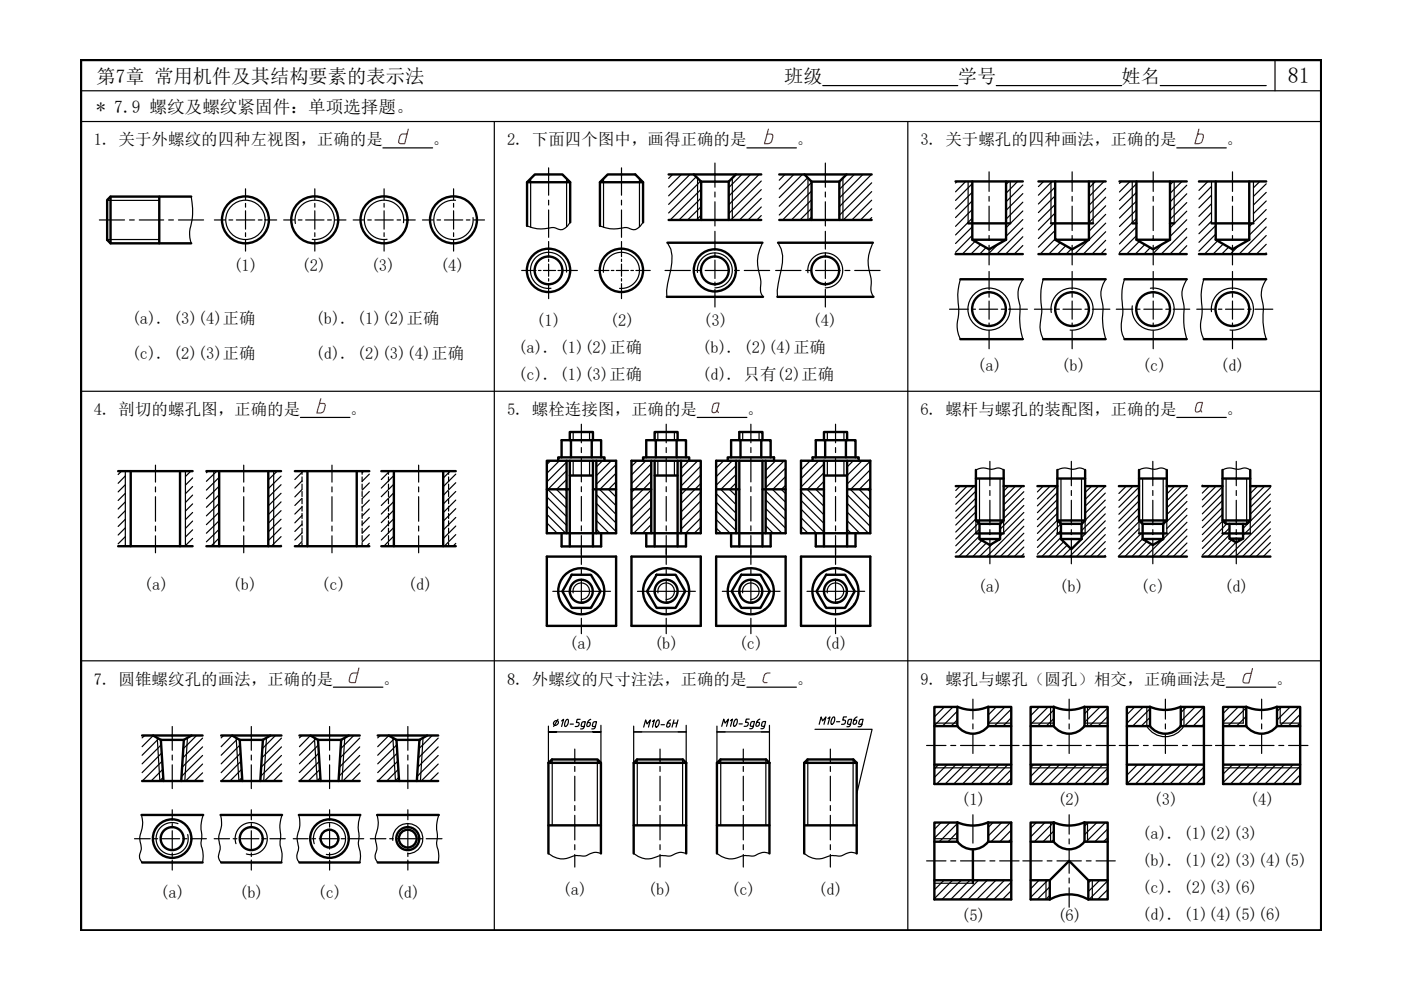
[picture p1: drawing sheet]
<svg xmlns="http://www.w3.org/2000/svg" width="297mm" height="210mm" viewBox="0 0 297 210" stroke-linecap="round" stroke-linejoin="round" font-family="sans-serif">
<!-- layer: 0 -->
<path d="M17.2 12.7h262.9v184.6h-262.9z" fill="none" stroke="#000" stroke-width=".51"/>
<g fill="none" stroke="#000" stroke-width=".25">
<path d="M17.2 19.2h262.9M174.4 18.1h28.7M211.2 18.1h26.6M246 18.1h22.5M270.3 12.7v6.5M17.2 25.8h262.9M81.2 31.4h10.5M104.8 25.8v171.5M158.4 31.4h10.5M192.5 25.8v171.5M249.5 31.4h10.5M63.7 88.5h10.5"/>
<path d="M147.8 88.5h10.6M249.5 88.5h10.5M70.7 145.7h10.5M158.4 145.7h10.5M260 145.7h10.5"/>
</g>
<g fill="none" stroke="#000" stroke-width=".25">
<path d="M112.5 37.9v10.3M120.1 37.9v10.2M128 37.9v10.3M135.6 37.9v10.2M142.6 37l-.8 .8M144.5 37l-2.7 2.7M146.3 37l-4.5 4.5M147.6 37.5l-5.8 5.8M147.9 37.7v8.9M148.5 38.4l-6.7 6.8M155.3 37.7v8.9M157.3 37l-2.8 2.8"/>
<path d="M159.1 37l-4.6 4.6M160.9 37l-6.4 6.4M161.4 38.4l-6.9 6.9M166.4 37l-1.2 1.2M168.3 37l-3.1 3.1M170.1 37l-4.9 4.9M171.3 37.7l-6.1 6M171.3 37.7v8.9M172.1 38.7l-6.9 6.9M178.7 37.7v8.9M181.1 37l-3.1 3.2M183 37l-5 5"/>
<path d="M184.8 37l-6.8 6.8M184.8 38.8l-6.8 6.9M202.9 38.5l-.3 .3M204.8 38.5l-2.2 2.2M205.3 38.5v8.9M206.1 38.9l-3.5 3.6M213.9 38.5l-.6 .6M214.2 38.5v8.9M215.8 38.5l-2.5 2.5M216.9 39.2l-3.6 3.6M221.3 38.5l-1.1 1.1M222.8 38.5v8.9"/>
<path d="M223.1 38.5l-2.9 2.9M223.7 39.7l-3.5 3.6M231.8 38.5v8.9M232.3 38.5l-1.4 1.4M234.1 38.5l-3.2 3.2M234.4 39.9l-3.5 3.6M237.8 38.5l-.5 .4M239.6 38.5l-2.3 2.2M240.1 38.5v8.9M240.9 39l-3.6 3.5M248.8 38.5l-.7 .7M248.9 38.5v8.9"/>
<path d="M250.6 38.5l-2.5 2.5M251.6 39.3l-3.5 3.5M254.3 38.5l-.1 .1M256.1 38.5l-1.9 1.9M256.9 38.5v8.9M256.9 39.5l-2.7 2.7M265.8 38.5v8.9M267.1 38.5l-1.3 1.3M268.5 39l-2.7 2.6M22.7 42.5h11.1M22.7 50.8h11.1M40.5 41.7a15.2 15.2 0 0 1-.3 7.4v1.3l.3 1.2"/>
<path d="M62.6 47.4a4.2 4.2 0 0 1 3.8-4.9 4.2 4.2 0 0 1 4.5 4.2 4.2 4.2 0 0 1-4.7 4.1M85.5 47.2a4.2 4.2 0 0 0-3.9-4.7 4.2 4.2 0 0 0-4.3 4.4 4.2 4.2 0 0 0 4.8 3.8M96.6 42.5a4.2 4.2 0 0 0-4.6 4 4.2 4.2 0 0 0 4.3 4.3 4.2 4.2 0 0 0 4-4.7M120.1 57.7a3.8 3.8 0 0 0-3.7-4.2 3.8 3.8 0 0 0-3.9 4.1 3.8 3.8 0 0 0 4.3 3.5M120.9 47.1a2.27 2.27 0 0 1-2.4 1.5l-.4-.1a3.7 3.7 0 0 0-2.7 0 6.9 6.9 0 0 1-3.7-.6M127.9 57.7a3.8 3.8 0 0 1 3.7-4.2 3.8 3.8 0 0 1 4 3.9 3.8 3.8 0 0 1-4.2 3.7M136.3 47.1a2.27 2.27 0 0 1-2.4 1.5l-.3-.1a3.7 3.7 0 0 0-2.7 0 6.9 6.9 0 0 1-3.7-.6M141.5 51.5a7 7 0 0 1 .7 5.7 17.8 17.8 0 0 0-.8 5.7M147.9 57.8a3.7 3.7 0 0 1 3.4-4.2 3.7 3.7 0 0 1 4 3.6 3.7 3.7 0 0 1-3.7 3.8M148.7 40.1l-6.6 6.5M148.7 41.9l-4.7 4.7M148.7 43.8l-2.9 2.8"/>
<path d="M148.7 45.6l-1.1 1M161.4 40.2l-6.4 6.4M161.4 42.1l-4.6 4.5M161.4 43.9l-2.8 2.7M161.4 45.7l-.9 .9M161.7 51.5a9.5 9.5 0 0 0-.5 7.6v1.9a2.49 2.49 0 0 0 .6 1.9M165 51.5a6.8 6.8 0 0 1 .6 5.7 19.4 19.4 0 0 0-.8 5.7M171.3 57.8a3.7 3.7 0 0 1 3.3-4.2 3.7 3.7 0 0 1 4.1 3.6 3.7 3.7 0 0 1-3.7 3.8M172.1 40.5l-6.2 6.1M172.1 42.4l-4.3 4.2M172.1 44.2l-2.5 2.4M172.1 46l-.7 .6"/>
<path d="M184.8 40.6l-6 6M184.8 42.4l-4.2 4.2M184.8 44.3l-2.4 2.3M184.8 46.1l-.5 .5M185.1 51.5a9.7 9.7 0 0 0-.4 7.6l-.1 1.9a3 3 0 0 0 .6 1.9M203.6 59.2a19.4 19.4 0 0 0-.3 7l-.3 1.8a6.2 6.2 0 0 0 .6 3.9M206.1 40.8l-3.5 3.5M206.1 42.6l-3.5 3.5M206.1 44.4l-3.5 3.6M206.1 46.3l-3.5 3.5M206.1 48.1l-3.5 3.5M206.1 49.9l-3.5 3.6"/>
<path d="M206.7 51.2l-2.7 2.7M207.9 51.8l-2 2.1M209.1 52.5l-1.4 1.4M211.7 51.8l-2.2 2.1M216.9 59.2a6.2 6.2 0 0 0-.6 5.6 19.4 19.4 0 0 0 .6 7.1M216.9 41l-3.6 3.6M216.9 42.9l-3.6 3.6M216.9 44.7l-3.6 3.6M216.9 46.6l-3.6 3.5M216.9 48.4l-5.5 5.5M216.9 50.2l-3.7 3.7M216.9 52.1l-1.9 1.8"/>
<path d="M221.2 59.2a17.9 17.9 0 0 0-.3 7 8.8 8.8 0 0 0 .3 5.7M223.7 41.5l-3.5 3.6M223.7 43.3l-3.5 3.6M223.7 45.2l-3.5 3.6M223.7 47l-3.5 3.6M223.7 48.8l-3.5 3.6M223.7 50.7l-3.2 3.2M224.8 51.4l-2.4 2.5M226 52.1l-1.8 1.8M227.1 52.8l-1.1 1.1M234.4 59.2a6.2 6.2 0 0 0-.6 5.6 19.4 19.4 0 0 0 .6 7.1M234.4 41.8l-3.5 3.6"/>
<path d="M234.4 43.6l-3.5 3.6M234.4 45.5l-3.5 3.6M234.4 47.3l-6.5 6.6M234.4 49.1l-4.7 4.8M234.4 51l-2.9 2.9M234.4 52.8l-1 1.1M238.4 59.2a17.1 17.1 0 0 0-.3 7 8.5 8.5 0 0 0 .3 5.7M240.9 40.8l-3.6 3.6M240.9 42.7l-3.6 3.5M240.9 44.5l-3.6 3.5M240.9 46.3l-3.6 3.6M240.9 48.1l-3.6 3.6"/>
<path d="M240.9 50l-3.6 3.5M241.6 51.2l-2.7 2.7M242.7 51.8l-2 2.1M243.9 52.5l-1.3 1.4M246.5 51.7l-2.1 2.2M251.6 59.2a6.2 6.2 0 0 0-.6 5.6 22.5 22.5 0 0 0 .6 7.1M251.6 41.1l-3.5 3.6M251.6 43l-3.5 3.5M251.6 44.8l-3.5 3.5M251.6 46.6l-3.5 3.6M251.6 48.5l-5.4 5.4M251.6 50.3l-3.5 3.6"/>
<path d="M251.6 52.1l-1.7 1.8M255.2 59.2a19.4 19.4 0 0 0-.3 7l-.3 1.8a6.2 6.2 0 0 0 .6 3.9M256.9 41.4l-2.7 2.7M256.9 43.2l-2.7 2.7M256.9 45l-2.7 2.7M256.9 46.9l-2.7 2.7M257.8 47.8l-3.6 3.6M257.8 49.6l-3.6 3.6M258.2 51l-2.8 2.9M259.4 51.7l-2.2 2.2M260.5 52.4l-1.5 1.5M262.6 52.1l-1.7 1.8"/>
<path d="M265.5 47.4l-.6 .6M268.5 59.2a6 6 0 0 0-.7 5.6 21.3 21.3 0 0 0 .7 7.1M268.5 40.8l-2.7 2.7M268.5 42.6l-2.7 2.7M268.5 44.4l-2.7 2.7M268.5 46.3l-3.6 3.6M268.5 48.1l-5.8 5.8M268.5 49.9l-4 4M268.5 51.8l-2.1 2.1M268.5 53.6l-.3 .3M222.9 66.3a4.5 4.5 0 0 1 4.1-5.2 4.5 4.5 0 0 1 4.8 4.5 4.5 4.5 0 0 1-4.9 4.4M243.9 61.1a4.5 4.5 0 0 1 5 4.3 4.5 4.5 0 0 1-4.7 4.6 4.5 4.5 0 0 1-4.1-5.2"/>
<path d="M256.9 66.1a4.5 4.5 0 0 1 4.2-5 4.5 4.5 0 0 1 4.7 4.6 4.5 4.5 0 0 1-5 4.3M17.2 83h262.9M25.8 99.9l-.8 .7M26.6 99.9v15.9M39.3 99.9v15.9M40.5 99.9l-1.2 1.1M44.1 99.9l-.3 .3M45.3 99.9v15.9M46 99.9l-2.2 2.2M57 99.9h-.1M58 99.9v15.9M58.8 99.9l-1.9 1.9"/>
<path d="M77.1 99.9l-.3 .3M82.6 99.9l-1.8 1.8M95.4 99.9l-1.4 1.5M116.7 97.7l-.8 .8M118.6 97.7l-2.7 2.7M120.1 98l-4.2 4.2M120.1 99.8l-3.9 3.9M121.5 91.6v1.7M121.5 97.7v3.1M125 91.6v1.7M125 97.7v3.1M127.7 97.7l-1.3 1.3"/>
<path d="M129.6 97.7l-3.2 3.2M130.6 98.5l-4.2 4.2M135.1 97.7l-1.2 1.2M136.9 97.7l-3 3M138.1 98.4l-4.2 4.2M139.5 91.6v1.7M139.5 97.7v3.1M143 91.6v1.7M143 97.7v3.1M146.1 97.7l-1.7 1.7M147.9 97.7l-3.5 3.5M148.6 98.8l-4.2 4.3"/>
<path d="M153.4 97.7l-1.6 1.6M155.3 97.7l-3.5 3.4M156.1 98.7l-4.3 4.2M157.5 91.6v1.7M160.9 91.6v1.7M162.6 97.7l-.3 .2M164.5 97.7l-2.2 2.1M166.3 97.7l-4 3.9M166.6 99.2l-4.3 4.2M169.9 97.7l-.1 .1M171.8 97.7l-2 1.9M173.6 97.7l-3.8 3.8"/>
<path d="M174.7 98.4l-4.9 4.9M175.4 91.6v1.7M175.4 97.7v3.1M178.9 91.6v1.7M178.9 97.7v3.1M180.9 97.7l-1.3 1.3M182.8 97.7l-3.2 3.1M184.5 97.8l-4.9 4.8M184.5 99.6l-4.1 4.1M206.9 99.6a4.5 4.5 0 0 1 3.3-.1 2.8 2.8 0 0 1 2.6 .1M224.2 99.6a4.5 4.5 0 0 1 3.3-.1 2.81 2.81 0 0 1 2.6 .1M241.5 99.6a4.5 4.5 0 0 1 3.3-.1 2.8 2.8 0 0 1 2.6 .1"/>
<path d="M259.2 99.6a4.5 4.5 0 0 1 3.3-.1 2.8 2.8 0 0 1 2.6 .1M26.6 100.9l-1.6 1.6M26.6 102.8l-1.6 1.5M26.6 104.6l-1.6 1.5M26.6 106.4l-1.6 1.5M26.6 108.3l-1.6 1.5M26.6 110.1l-1.6 1.5M26.6 111.9l-1.6 1.5M26.6 113.8l-1.6 1.5M26.6 115.6l-.2 .2M40.8 101.3l-1.5 1.6M40.8 103.2l-1.5 1.5"/>
<path d="M40.8 105l-1.5 1.5M40.8 106.8l-1.5 1.6M40.8 108.7l-1.5 1.5M40.8 110.5l-1.5 1.5M40.8 112.3l-1.5 1.6M40.8 114.2l-1.5 1.5M46.5 101.2l-2.7 2.7M46.5 103.1l-2.7 2.6M46.5 104.9l-2.7 2.7M46.5 106.7l-2.7 2.7M46.5 108.6l-2.7 2.6M46.5 110.4l-2.7 2.7"/>
<path d="M46.5 112.2l-2.7 2.7M46.5 114.1l-1.8 1.7M59.6 102.8l-2.7 2.6M59.6 104.6l-2.7 2.7M59.6 106.4l-2.7 2.7M59.6 108.3l-2.7 2.6M59.6 110.1l-2.7 2.7M59.6 111.9l-2.7 2.7M59.6 113.8l-2 2M59.6 101l-2.7 2.6M59.6 115.6l-.2 .2M64 111.2l-1.5 1.5"/>
<path d="M64 100.1l-1.5 1.6M64 102l-1.5 1.5M64 103.8l-1.5 1.6M64 105.6l-1.5 1.6M64 107.5l-1.5 1.5M64 109.3l-1.5 1.6M64 113l-1.5 1.5M64 114.8l-.9 1M78.3 100.5l-1.5 1.6M78.3 102.4l-1.5 1.5M78.3 104.2l-1.5 1.5M78.3 106l-1.5 1.6"/>
<path d="M78.3 107.9l-1.5 1.5M78.3 109.7l-1.5 1.5M78.3 111.5l-1.5 1.6M78.3 113.4l-1.5 1.5M78.3 115.2l-.6 .6M83.5 100.8l-2.7 2.7M83.5 102.6l-2.7 2.7M83.5 104.5l-2.7 2.7M83.5 106.3l-2.7 2.7M83.5 108.1l-2.7 2.7M83.5 110l-2.7 2.7M83.5 111.8l-2.7 2.7"/>
<path d="M83.5 113.7l-2.1 2.1M83.5 115.5l-.3 .3M96.6 102.3l-2.6 2.8M96.6 104.2l-2.6 2.7M96.6 106l-2.6 2.7M96.6 107.9l-2.6 2.6M96.6 109.7l-2.6 2.7M96.6 111.5l-2.6 2.7M96.6 113.4l-2.4 2.4M96.6 100.5l-2.6 2.7M96.6 115.2l-.6 .6M115.9 112.7l.4 .4"/>
<path d="M115.9 110.9l2.2 2.2M115.9 109l4.1 4.1M115.9 107.2l4.2 4.2M115.9 105.4l4.2 4.1M116.1 103.7l4 4M119.8 103.7l.3 .4M120.1 101.7l-2.1 2 2.1 2.2M120.1 103.5l-.2 .2M126.4 112.2l.9 .9M126.4 110.3l2.7 2.8M126.4 108.5l4.2 4.2M126.4 106.7l4.2 4.2"/>
<path d="M126.4 104.8l4.2 4.3M127.1 103.7l3.5 3.5M129 103.7l1.6 1.7M130.6 100.3l-3.4 3.4M130.6 102.1l-1.6 1.6M138.1 100.2l-4.2 4.2M138.1 102l-4.2 4.2M138.1 103.9l-4.2 4.2M138.1 105.7l-4.2 4.2M138.1 107.5l-4.2 4.2M138.1 109.3l-3.7 3.8M138.1 111.2l-1.9 1.9"/>
<path d="M138.1 113l-.1 .1M148.6 100.7l-4.2 4.2M148.6 102.5l-4.2 4.2M148.6 104.3l-4.2 4.3M148.6 106.2l-4.2 4.2M148.6 108l-4.2 4.2M148.6 109.8l-3.2 3.3M148.6 111.7l-1.4 1.4M151.8 112l1.2 1.1M151.8 110.1l3 3M151.8 108.3l4.3 4.2M151.8 106.5l4.3 4.1"/>
<path d="M151.8 104.6l4.3 4.2M152.8 103.7l3.3 3.3M154.6 103.7l1.5 1.4M156.1 100.6l-3.2 3.1M156.1 102.4l-1.4 1.3M162.3 111.4l1.6 1.7M162.3 109.6l3.5 3.5M162.3 107.8l4.3 4.2M162.3 105.9l4.3 4.3M162.3 104.1l4.3 4.2M163.8 103.7l2.8 2.8M165.6 103.7l1 1"/>
<path d="M166.6 101l-2.7 2.7M166.6 102.9l-.9 .8M169.8 111.6l1.5 1.5M169.8 109.8l3.3 3.3M169.8 107.9l4.9 4.9M169.8 106.1l4.9 4.9M169.8 104.3l4.9 4.9M171.1 103.7l3.6 3.6M173 103.7l1.7 1.8M174.7 100.2l-3.5 3.5M174.7 102.1l-1.7 1.6M179.6 112.2l.9 .9"/>
<path d="M179.6 110.4l2.7 2.7M179.6 108.6l4.5 4.5M179.6 106.7l4.9 4.9M179.6 104.9l4.9 4.9M180.3 103.7l4.2 4.3M182.1 103.7l2.4 2.4M184 103.7l.5 .6M184.5 101.4l-2.3 2.3M184.5 103.2l-.4 .5M203.6 103.1l-1 .9M205 103.1l-2.4 2.4M206.5 103.1l-3.9 3.8"/>
<path d="M206.9 104.1l-4.3 4.3M206.9 105.6l-4.3 4.3M206.9 107l-4.3 4.3M206.9 108.5l-4.3 4.3M206.9 110l-4.3 4.3M206.9 110.3v2.8M207.5 110.9l-4.9 4.8M207.7 112.2l-5.1 5M207.7 113.7l-4.4 4.3M207.7 101.5v9.6M208.2 114.6l-3.4 3.4M209.1 115.1l-2.9 2.9"/>
<path d="M210.6 115.1l-2.9 2.9M212 101.5v9.6M212.8 110.3v2.8M213.9 103.1l-1.1 1M215.3 103.1l-2.5 2.5M216.8 103.1l-4 3.9M217.1 107.2l-5.1 5M217.1 108.7l-5.1 5M217.1 110.1l-7.9 7.9M217.1 104.3l-4.3 4.2M217.1 105.7l-4.3 4.3M217.1 111.6l-6.5 6.4"/>
<path d="M217.1 113.1l-5 4.9M217.1 114.5l-3.5 3.5M217.1 116l-2.1 2M217.1 117.4l-.6 .6M221.2 103.1l-1.3 1.2M222.7 103.1l-2.8 2.7M224.1 103.1l-4.2 4.2M224.2 104.4l-4.3 4.3M224.2 105.9l-4.3 4.3M224.2 107.4l-4.3 4.3M224.2 108.8l-4.3 4.3M224.2 110.3l-4.3 4.3"/>
<path d="M224.2 110.3v2.8M224.9 111.1l-5 5M224.9 112.5l-5 5M224.9 113.9l-4 4.1M224.9 101.5v9.6M225.5 114.8l-3.1 3.2M226.3 115.6l-2.5 2.4M227 116.3l-1.7 1.7M229.3 101.5v9.6M230.1 110.3v2.8M231.5 103.1l-1.4 1.3M232.9 103.1l-2.8 2.8"/>
<path d="M234.3 107.5l-5 5M234.3 110.4l-7.5 7.6M234.3 103.1l-4.2 4.2M234.3 104.5l-4.2 4.3M234.3 106l-4.2 4.3M234.3 109l-5 5M234.3 111.9l-6.1 6.1M234.3 113.4l-4.6 4.6M234.3 114.8l-3.1 3.2M234.3 116.3l-1.7 1.7M234.3 117.8l-.2 .2M237.3 103.1l-.1 .1"/>
<path d="M238.8 103.1l-1.6 1.5M240.2 103.1l-3 3M241.5 106.2l-4.3 4.3M241.5 107.7l-4.3 4.3M241.5 109.2l-4.3 4.2M241.5 110.6l-4.3 4.3M241.5 103.3l-4.3 4.3M241.5 104.8l-4.3 4.2M241.5 112.1l-4.3 4.3M241.5 110.3v2.8M242 113.1l-4.8 4.7M242.3 114.2l-3.8 3.8"/>
<path d="M242.3 101.5v9.6M243.1 114.8l-3.1 3.2M244.1 115.3l-2.7 2.7M246.6 101.5v9.6M247.4 110.3v2.8M247.6 103.1l-.2 .2M249 103.1l-1.6 1.7M250.5 103.1l-3.1 3.1M251.7 109.2l-8.8 8.8M251.7 110.7l-7.3 7.3M251.7 103.4l-4.3 4.3M251.7 104.9l-4.3 4.2"/>
<path d="M251.7 106.3l-4.3 4.3M251.7 107.8l-4.3 4.3M251.7 112.2l-5.9 5.8M251.7 113.7l-4.4 4.3M251.7 115.1l-3 2.9M251.7 116.6l-1.5 1.4M254.9 103.1h.1M256.4 103.1l-1.5 1.4M257.8 103.1l-2.9 2.9M259.2 106.1l-4.3 4.3M259.2 103.2l-4.3 4.3M259.2 104.7l-4.3 4.3"/>
<path d="M259.2 107.6l-4.3 4.3M259.2 109.1l-4.3 4.3M259.2 110.3v2.8M259.3 110.4l-4.4 4.4M260 101.5v9.6M260.1 111.1l-5.2 5.2M260.7 112l-5.8 5.7M260.7 113.4l-4.6 4.6M261.1 114.5l-3.6 3.5M262.1 115l-3.1 3M264.3 101.5v9.6M265.1 110.3v2.8"/>
<path d="M265.2 103.1l-.1 .1M266.6 103.1l-1.5 1.5M268.1 103.1l-3 3M269.4 106.2l-5.8 5.8M269.4 107.7l-5.8 5.8M269.4 109.2l-8.9 8.8M269.4 110.6l-7.5 7.4M269.4 103.3l-4.3 4.3M269.4 104.8l-4.3 4.2M269.4 112.1l-6 5.9M269.4 113.6l-4.5 4.4M269.4 115l-3.1 3"/>
<path d="M269.4 116.5l-1.6 1.5M269.4 118h-.1M117.2 125.4h12.2M121.5 125.7a1.76 1.76 0 0 1 1.5-2.1 1.76 1.76 0 0 1 2 1.6 1.76 1.76 0 0 1-1.8 1.9M135.2 125.4h12.2M139.5 125.7a1.76 1.76 0 0 1 1.5-2.1 1.76 1.76 0 0 1 2 1.6 1.76 1.76 0 0 1-1.8 1.9M153.1 125.4h12.3M157.5 125.7a1.76 1.76 0 0 1 1.4-2.1 1.76 1.76 0 0 1 2 1.6 1.76 1.76 0 0 1-1.7 1.9M171.1 125.4h12.2M175.4 125.7a1.76 1.76 0 0 1 1.5-2.1 1.76 1.76 0 0 1 2 1.6 1.76 1.76 0 0 1-1.8 1.9M17.2 140.1h262.9M30.7 155.9l-.6 .5"/>
<path d="M32.5 155.9l-2.4 2.4M33.3 156.4l.6 9.2 .7-.8M33.6 156.6l-3.5 3.5M34.1 157.9l-4 4.1M34.3 159.7l-4.2 4.1M39.7 156.4l-.5 9.2M41.7 155.9l-2.9 2.8M43 158.4l-4.4 4.3M43 156.5l-4.2 4.2M47.4 155.9l-.5 .5M49.2 155.9l-2.3 2.4M50.1 156.4l.6 9.2"/>
<path d="M50.4 156.6l-3.5 3.5M50.9 157.9l-4 4.1M51 159.7l-4.1 4.1M56.5 156.4l-.6 9.2M58.4 155.9l-2.8 2.8M59.7 158.4l-4.3 4.3M59.7 156.5l-4.2 4.2M64 155.9l-.5 .5M65.8 155.9l-2.3 2.4M66.7 156.4l.6 9.2M67 156.6l-3.5 3.5M67.5 157.9l-4 4.1"/>
<path d="M67.6 159.7l-4.1 4.1M73.1 156.4l-.6 9.2M75 155.9l-2.8 2.8M76.3 158.4l-4.3 4.3M76.3 156.5l-4.2 4.2M80.6 155.9l-.5 .5M82.5 155.9l-2.4 2.4M83.3 156.4l.5 9.2M83.6 156.6l-3.5 3.5M84.1 157.9l-4 4.1M84.2 159.7l-4.1 4.1M89.7 156.4l-.6 9.2"/>
<path d="M91.6 155.9l-2.8 2.8M92.9 158.4l-4.3 4.3M92.9 156.5l-4.2 4.2M116.3 154v7.7M117.5 153l.3-.2a.45 .45 0 0 1 .6 .2 .45 .45 0 0 1-.3 .6 .44 .44 0 0 1-.6 .1 .44 .44 0 0 1 0-.7zM118 155.2h-1.7h11.1h-1.7M118.3 152.5l-.9 1.5M119.1 152.9l.4-.4-.4 1.5M120.1 152.6l.2-.1a.94 .94 0 0 1-.5 1.5 1.43 1.43 0 0 1 .3-1.4zM120.9 153.5h.7M123 152.5h-.6l-.2 .7h.4l.2 .3-.3 .5h-.6M123.9 154h-.6l-.1-.2 .3-.7 .6-.1-.3 1.2-.2 .3h-.5"/>
<path d="M125.3 152.5l-.7 .6-.2 .7 .3 .2 .3-.1 .2-.5-.2-.2h-.4M126.2 154h-.6v-.2l.2-.7 .7-.1-.3 1.2-.3 .3h-.4M127.4 153.8v7.9M134.4 155.2h11.1M134.4 154v7.7M136.5 154.2l.4-1.6 .3 .9 .7-.9-.4 1.6M138.3 153l.5-.4-.5 1.6M139.3 152.8l.3-.2a.94 .94 0 0 1-.5 1.5 1.43 1.43 0 0 1 .2-1.3zM140.2 153.7h.7M142.2 152.6l-.7 .7-.2 .7 .3 .2 .3-.2 .2-.5-.2-.2h-.4M142.7 153.3h.9M142.9 152.6l-.4 1.6"/>
<path d="M143.7 152.6l-.4 1.6M145.5 153.8v7.9M152 155.2h11.1M152 154v7.7M153 154l.4-1.5 .3 .8 .8-.8-.5 1.5M154.9 152.8l.4-.3-.4 1.5M155.9 152.6l.2-.1a.94 .94 0 0 1-.5 1.5 1.43 1.43 0 0 1 .3-1.4zM156.7 153.5h.7M158.9 152.5h-.7l-.1 .6h.4l.2 .4-.3 .5h-.6M159.7 154h-.6v-.3l.2-.6 .7-.1-.3 1.2-.3 .3h-.5M161.1 152.5l-.7 .6-.1 .7 .3 .2 .3-.1 .1-.6-.1-.2h-.4M162.1 154h-.6l-.1-.3 .3-.6 .6-.1-.3 1.3-.7 .2"/>
<path d="M163.1 153.8v7.9M172.8 154.6h12.1l-3.3 13.7M173.7 153.6l.4-1.6 .3 .9 .7-.9-.4 1.6M175.5 152.3l.5-.3-.5 1.6M176.6 152.1l.2-.1a1.06 1.06 0 0 1-.3 1.5l-.1 .1a1.03 1.03 0 0 1 .2-1.5zM177.4 153h.6M179.5 152h-.7l-.1 .7h.4l.2 .3-.3 .5-.6 .1M180.3 153.6l-.6-.1v-.2l.2-.7 .7-.1-.3 1.3-.3 .2-.4 .1M181.7 152l-.2 .1a1.44 1.44 0 0 0-.6 1.4l.6-.1 .1-.4v-.3h-.5M182.7 153.6l-.6-.1v-.2l.3-.7 .6-.1-.4 1.4-.7 .2M198.1 153.3h4.9M198.4 149.9l-.3 .3"/>
<path d="M200.2 149.9l-2.1 2.1M202 149.9l-3.9 4M203 150.8l-3.2 3.2M203 152.6l-1.4 1.4M209.5 153.3h4.9M211.2 149.9l-1.7 1.7M213 149.9l-3.5 3.5M214.4 150.4l-3.6 3.6M214.4 152.2l-1.8 1.8M218.5 153.3h4.9M218.6 149.9h-.1M220.4 149.9l-1.9 1.9"/>
<path d="M222.2 149.9l-3.7 3.7M222.7 149.9v4.1M223.4 150.5l-3.4 3.5M223.4 152.4l-1.6 1.6M229.9 153.3h5M230.6 149.9v4.1M231.4 149.9l-1.5 1.4M233.2 149.9l-3.3 3.2M234.9 150.1l-3.9 3.9M234.9 151.9l-2.1 2.1M234.9 153.8l-.3 .2M240.6 149.9l-1.7 1.6"/>
<path d="M242.4 149.9l-3.5 3.5M243.1 149.9v4a4.6 4.6 0 0 0 7.9 0M243.8 150.3l-3.7 3.7M243.8 152.1l-1.8 1.9M243.8 154h.1M251 149.9v4.1M251.6 149.9l-1.3 1.2M253.4 149.9l-3.1 3M255.2 149.9l-4.1 4.1M255.3 151.7l-2.3 2.3M255.3 153.5l-.5 .5M260.7 149.9l-1.4 1.4"/>
<path d="M262.5 149.9l-3.2 3.2M263.6 149.9v3.4h-4.3M264.2 150.1l-3.9 3.9M264.2 151.9l-2 2.1M264.2 153.7l-.2 .3M271.4 149.9v3.4h4.3M271.7 149.9l-1 .9M273.5 149.9l-2.8 2.8M275.4 149.9l-4.1 4.1M275.7 151.5l-2.5 2.5M275.7 153.3l-.7 .7M30 172.8a7.4 7.4 0 0 1-.3 4.5v.8a4.1 4.1 0 0 1-.1 3.2 1.76 1.76 0 0 0 .5 1.6"/>
<path d="M34.4 161.4l-4.2 4.2M34.5 163.1l-2.5 2.5M37.7 174.6a3.4 3.4 0 0 0-4.6 2.7 3.4 3.4 0 0 0 3.6 3.9 3.4 3.4 0 0 0 3.1-4.3M43 160.2l-4.5 4.4M43 162l-3.6 3.6M43 163.9l-1.8 1.7M43.1 172.8a9.5 9.5 0 0 0-.3 4.7 4.4 4.4 0 0 0 .2 3v2.4M46.8 172.8a7.7 7.7 0 0 1-.4 4.5v.8a5 5 0 0 1-.1 3.6l.3 .7 .3 .5M50 178.9a3.4 3.4 0 0 1 2.9-4.5 3.4 3.4 0 0 1 3.8 3.7 3.4 3.4 0 0 1-4.5 3M51.1 161.4l-4.2 4.2M51.2 163.1l-2.4 2.5M51.3 164.8l-.7 .8"/>
<path d="M59.7 160.2l-4.5 4.4M59.7 162l-3.6 3.6M59.7 163.9l-1.8 1.7M59.8 172.8a11.2 11.2 0 0 0-.3 4.7v.3a4.9 4.9 0 0 0 .2 2.7v2.4M63.4 172.8a7.4 7.4 0 0 1-.4 4.5v.8a4.1 4.1 0 0 1-.1 3.2 1.76 1.76 0 0 0 .6 1.6M66.6 178.9a3.4 3.4 0 0 1 2.8-4.5 3.4 3.4 0 0 1 3.9 3.5 3.4 3.4 0 0 1-4.1 3.2M67.7 161.4l-4.2 4.2M67.8 163.1l-2.5 2.5M67.9 164.8l-.7 .8M76.3 160.2l-4.5 4.4M76.3 162l-3.6 3.6M76.3 163.9l-1.8 1.7"/>
<path d="M76.4 172.8a11.2 11.2 0 0 0-.3 4.7v.3a5.8 5.8 0 0 0 .3 3.2l-.1 1.9M80 172.8a7.4 7.4 0 0 1-.4 4.5v.8a4.1 4.1 0 0 1-.1 3.2 1.76 1.76 0 0 0 .6 1.6M83.3 178.2a3.2 3.2 0 0 1 2.9-3.6 3.2 3.2 0 0 1 3.4 3.1 3.2 3.2 0 0 1-3.1 3.3M84.3 161.4l-4.2 4.2M84.4 163.1l-2.4 2.5M84.5 164.8l-.7 .8M92.9 160.2l-4.4 4.4M92.9 162l-3.6 3.6M92.9 163.9l-1.8 1.7M93 172.8a9.5 9.5 0 0 0-.3 4.7 4.4 4.4 0 0 0 .2 3v2.4M117.1 161v14M126.6 161v14"/>
<path d="M135.1 161v14M144.7 161v14M152.8 161v14M162.4 161v14M171.3 161v14M180.9 161v14M198.1 162.8h16.3M198.1 177.8h4.9M199 162.1l-.9 .9M199.5 174.4l-1.4 1.4M200.8 162.1l-2.7 2.7M201.4 174.4l-3.3 3.3"/>
<path d="M202.6 162.1l-4 4.1M203 174.6l-3.9 3.9M203 176.4l-2 2.1M203 178.3l-.2 .2M204.5 162.1l-4.1 4.1M206.3 162.1l-4.1 4.1M208.1 162.1l-4 4.1M210 162.1l-4.1 4.1M210.6 174.4l-1.1 1M211.8 162.1l-4.1 4.1M212.4 174.4l-2.9 2.8M213.6 162.1l-4 4.1"/>
<path d="M214.2 174.4l-4.1 4.1M214.4 163.2l-3 3M214.4 165l-1.2 1.2M214.4 177.9l-.6 .6M214.4 176l-2.4 2.5M219.1 162.1l-.6 .7h16.4M219.7 174.4l-1.2 1.2M221 162.1l-2.5 2.5M221.6 174.4l-3.1 3M222.7 174.4v4.1M222.8 162.1l-4.1 4.1M223.4 174.4l-4.1 4.1"/>
<path d="M223.4 176.2l-2.3 2.3M223.4 178l-.4 .5M224.6 162.1l-4.1 4.1M226.5 162.1l-4.1 4.1M228.3 162.1l-4.1 4.1M230.2 162.1l-4.2 4.1M230.6 174.4v4.1M230.7 174.4l-.8 .8M232 162.1l-4.1 4.1M232.6 174.4l-2.7 2.6M233.8 162.1l-4.1 4.1M234.4 174.4l-4.1 4.1"/>
<path d="M234.9 162.9l-3.4 3.3M234.9 164.7l-1.5 1.5M234.9 175.8l-2.8 2.7M234.9 177.6l-.9 .9M239.3 162.1l-.4 .4M241.2 162.1l-2.3 2.3M243 162.1l-4.1 4.1M244.8 162.1l-4.1 4.1M246.7 162.1l-4.1 4.1M248.5 162.1l-4.1 4.1M250.3 162.1l-4.1 4.1M252.1 162.1l-4 4.1"/>
<path d="M254 162.1l-4.1 4.1M255.3 162.7l-3.6 3.5M255.3 164.5l-1.7 1.7M259.3 162.8h16.4M259.5 162.1l-.2 .1M261.3 162.1l-2 2M263.1 162.1l-3.8 3.8M265 162.1l-4.1 4.1M266.8 162.1l-4.1 4.1M268.6 162.1l-4 4.1M270.5 162.1l-4.1 4.1M272.3 162.1l-4.1 4.1"/>
<path d="M274.1 162.1l-4 4.1M275.7 162.4l-3.8 3.8M275.7 164.3l-2 1.9M275.7 166.1l-.1 .1M116.3 181a4.5 4.5 0 0 0 5.2 .5l.8-.1a3.7 3.7 0 0 0 3.2-.5 2.27 2.27 0 0 1 1.9 .1M134.4 181a4.5 4.5 0 0 0 5.2 .5l.8-.1a3.6 3.6 0 0 0 3.1-.5 2.37 2.37 0 0 1 2 .1M152 181a4.5 4.5 0 0 0 5.3 .5l.7-.1a3.7 3.7 0 0 0 3.2-.5 2.27 2.27 0 0 1 1.9 .1M170.5 181a4.5 4.5 0 0 0 5.3 .5l.7-.1a3.6 3.6 0 0 0 3.2-.5 2.37 2.37 0 0 1 1.9 .1M198.1 187.3h8.2M198.3 186.6l-.2 .2M200.1 186.6l-2 2.1M202 186.6l-3.9 3.9"/>
<path d="M203.8 186.6l-4.1 4.1M205.6 186.6l-4 4.1M207.5 186.6l-4.1 4.1M209.3 186.6l-4.1 4.1M211.1 186.6l-4 4.1M213 186.6l-4.1 4.1M214.4 190.7h.1M214.4 187l-3.7 3.7M214.4 188.8l-1.9 1.9M220.3 186.6l-1.8 1.9M221.8 186.6v4.1M222.2 186.6l-3.7 3.7"/>
<path d="M222.6 188l-2.7 2.7M222.6 189.9l-.9 .8M231.3 186.6l-.6 .6M231.6 186.6v4.1M233.2 186.6l-2.5 2.4M234.9 186.8l-4 3.9M234.9 188.6l-2.2 2.1M234.9 190.4l-.3 .3"/>
<circle cx="52" cy="46.6" r="4.2"/>
<circle cx="209.7" cy="65.5" r="4.5"/>
</g>
<g fill="none" stroke="#000" stroke-width=".25">
<path d="M116.3 35.6v5.8M131.8 35.6v5.8M151.6 34.6v5.1M175 34.6v5.1M209.7 36.4v4.2M227.3 36.4v4.2M244.5 36.4v4.2M261.3 36.4v4.2M21.1 46.6h5.3M27.5 46.6h1M29.5 46.6h5.2M35.8 46.6h1"/>
<path d="M37.8 46.6h5.4M45.5 46.6h2.3M48.5 46.6h.8M50.1 46.6h3.9M52.1 40v2.4M52.1 43.1v.8M52.1 44.7v3.9M52.1 49.3v.9M52.1 50.9v2.3M54.8 46.6h.8M56.3 46.6h2.4M60.1 46.6h2.4"/>
<path d="M63.2 46.6h.8M64.8 46.6h3.9M66.7 40v2.4M66.7 43.1v.8M66.7 44.7v3.9M66.7 49.3v.9M66.7 50.9v2.3M69.5 46.6h.8M71 46.6h2.3M74.9 46.6h2.3M78 46.6h.7M79.5 46.6h3.9"/>
<path d="M81.4 40v2.4M81.4 43.1v.8M81.4 44.7v3.9M81.4 49.3v.9M81.4 50.9v2.3M84.2 46.6h.7M85.7 46.6h2.3M89.6 46.6h2.3M92.7 46.6h.7M94.2 46.6h3.9M96.2 40v2.4M96.2 43.1v.8"/>
<path d="M96.2 44.7v3.9M96.2 49.3v.9M96.2 50.9v2.3M98.9 46.6h.7M100.4 46.6h2.3M110.6 57.3h3.1M114.2 57.3h.5M115.2 57.3h2.6M116.3 42.4v1.1M116.3 44.5v5.8M116.3 51.2v3.2M116.3 54.9v.5"/>
<path d="M116.3 56v2.6M116.3 59.1v.5M118.3 57.3h.6M119.4 57.3h3M126.1 57.3h3M129.6 57.3h.6M130.7 57.3h2.6M131.8 42.4v1.1M131.8 44.5v5.8M131.8 51.2v3.2M131.8 54.9v.5M131.8 56v2.6"/>
<path d="M131.8 59.1v.5M133.8 57.3h.5M134.8 57.3h3.1M141 57.3h5.4M147.4 57.3h1M149.5 57.3h5.2M151.6 40.7v1.1M151.6 42.8v5.1M151.6 49.1v3.7M151.6 53.6v.7M151.6 55.1v3.9M151.6 59.8v.8"/>
<path d="M155.7 57.3h1M157.8 57.3h5.4M164.5 57.3h5.3M170.8 57.3h1.1M172.9 57.3h5.2M175 40.7v1.1M175 42.8v5.1M175 49.1v3.7M175 53.6v.7M175 55.1v3.9M175 59.8v.8M179.1 57.3h1.1"/>
<path d="M181.2 57.3h5.4M209.7 41.6v1.1M209.7 43.7v5.2M209.7 49.9v1.1M209.7 52v4.2M209.7 57.6v3.9M227.3 41.6v1.1M227.3 43.7v5.2M227.3 49.9v1.1M227.3 52v4.2M227.3 57.6v3.9M244.5 41.6v1.1"/>
<path d="M244.5 43.7v5.2M244.5 49.9v1.1M244.5 52v4.2M244.5 57.6v3.9M261.3 41.6v1.1M261.3 43.7v5.2M261.3 49.9v1.1M261.3 52v4.2M261.3 57.6v3.9M116.3 60.1v3.2M131.8 60.1v3.2M151.6 61.4v3.7"/>
<path d="M175 61.4v3.7M201.3 65.6h4M206.1 65.6h.7M207.6 65.6h3.9M209.7 62.3v.7M209.7 63.8v3.9M209.7 68.5v.7M209.7 70v3.9M212.3 65.6h.7M213.9 65.6h3.9M219.3 65.6h3.7M223.8 65.6h.8"/>
<path d="M225.4 65.6h3.9M227.3 62.3v.7M227.3 63.8v3.9M227.3 68.5v.7M227.3 70v3.9M230 65.6h.8M231.6 65.6h3.7M236.7 65.6h3.5M240.9 65.6h.8M242.5 65.6h3.9M244.5 62.3v.7M244.5 63.8v3.9"/>
<path d="M244.5 68.5v.7M244.5 70v3.9M247.2 65.6h.7M248.7 65.6h3.6M253.7 65.6h3.8M258.3 65.6h.8M259.8 65.6h3.9M261.3 62.3v.7M261.3 63.8v3.9M261.3 68.5v.7M261.3 70v3.9M264.5 65.6h.8"/>
<path d="M266.1 65.6h3.8M33 98.6v3.6M51.7 98.6v3.6M70.4 98.6v3.6M88.8 98.6v3.6M123.3 89.9v4M123.3 94.9v1.1M123.3 97v5.2M141.3 89.9v4M141.3 94.9v1.1M141.3 97v5.2M159.2 89.9v4"/>
<path d="M159.2 94.9v1.1M159.2 97v5.2M177.2 89.9v4M177.2 94.9v1.1M177.2 97v5.2M209.9 97.8v5.2M227.1 97.8v5.2M244.4 97.8v5.2M262.1 97.8v5.2M33 103.2v1.1M33 105.3v5.2M33 111.5v1.1"/>
<path d="M33 113.6v3.6M51.7 103.2v1.1M51.7 105.3v5.2M51.7 111.5v1.1M51.7 113.6v3.6M70.4 103.2v1.1M70.4 105.3v5.2M70.4 111.5v1.1M70.4 113.6v3.6M88.8 103.2v1.1M88.8 105.3v5.2M88.8 111.5v1.1"/>
<path d="M88.8 113.6v3.6M123.3 103.2v1.1M123.3 105.3v5.2M123.3 111.5v1.1M123.3 113.6v6.1M141.3 103.2v1.1M141.3 105.3v5.2M141.3 111.5v1.1M141.3 113.6v6.1M159.2 103.2v1.1M159.2 105.3v5.2M159.2 111.5v1.1"/>
<path d="M159.2 113.6v6.1M177.2 103.2v1.1M177.2 105.3v5.2M177.2 111.5v1.1M177.2 113.6v6.1M209.9 104v1.1M209.9 106.1v5.2M209.9 112.3v1.1M209.9 114.4v5.1M227.1 104v1.1M227.1 106.1v5.2M227.1 112.3v1.1"/>
<path d="M227.1 114.4v5.1M244.4 104v1.1M244.4 106.1v5.2M244.4 112.3v1.1M244.4 114.4v5.1M262.1 104v1.1M262.1 106.1v5.2M262.1 112.3v1.1M262.1 114.4v5.1M123.3 120.7v1M123.3 122.8v5.2M123.3 129v1"/>
<path d="M123.3 131.1v3.3M141.3 120.7v1M141.3 122.8v5.2M141.3 129v1M141.3 131.1v3.3M159.2 120.7v1M159.2 122.8v5.2M159.2 129v1M159.2 131.1v3.3M177.2 120.7v1M177.2 122.8v5.2M177.2 129v1"/>
<path d="M177.2 131.1v3.3M36.5 154v5.1M53.3 154v5.1M69.9 154v5.1M86.5 154v5.1M121.9 158.8v2.7M139.9 158.8v2.7M157.6 158.8v2.7M176.1 158.8v2.7M196.5 158.1h4.1M201.6 158.1h1M203.7 158.1h5.2"/>
<path d="M206.3 148.2v4.3M206.3 153.5v1M206.3 155.6v4.2M209.9 158.1h1M211.9 158.1h4.2M216.9 158.1h4.1M222 158.1h1M224.1 158.1h5.2M226.7 148.2v4.3M226.7 153.5v1M226.7 155.6v4.2M230.3 158.1h1"/>
<path d="M232.4 158.1h4.1M237.3 158.1h4.1M242.4 158.1h1M244.5 158.1h5.2M247.1 148.2v4.3M247.1 153.5v1M247.1 155.6v4.2M250.7 158.1h1M252.8 158.1h4.1M257.7 158.1h4.1M262.8 158.1h1.1M264.9 158.1h5.2"/>
<path d="M267.5 148.2v4.3M267.5 153.5v1M267.5 155.6v4.2M271.1 158.1h1.1M273.2 158.1h4.1M28.5 177.8h3.4M32.6 177.8h.8M34.2 177.8h3.9M36.5 160.1v1M36.5 162.2v5M36.5 171.7v2.1M36.5 174.6v.8"/>
<path d="M36.5 176.1v3.9M38.8 177.8h.9M40.4 177.8h3.4M45.4 177.8h3.3M49.4 177.8h.8M51 177.8h3.9M53.3 160.1v1M53.3 162.2v5M53.3 171.7v2.1M53.3 174.6v.8M53.3 176.1v3.9M55.7 177.8h.8"/>
<path d="M57.2 177.8h3.3M62.2 177.8h3.1M66.1 177.8h.8M67.7 177.8h3.9M69.9 160.1v1M69.9 162.2v5M69.9 171.7v2.1M69.9 174.6v.8M69.9 176.1v3.9M72.3 177.8h.8M73.9 177.8h3.2M78.5 177.8h3.3"/>
<path d="M82.6 177.8h.8M84.1 177.8h3.9M86.5 160.1v1M86.5 162.2v5M86.5 171.7v2.1M86.5 174.6v.8M86.5 176.1v3.9M88.8 177.8h.8M90.4 177.8h3.3M121.9 162.5v1.1M121.9 164.6v5.2M121.9 170.8v1.1"/>
<path d="M121.9 172.9v5.2M121.9 179.1v1.1M139.9 162.5v1.1M139.9 164.6v5.2M139.9 170.8v1.1M139.9 172.9v5.2M139.9 179.1v1.1M157.6 162.5v1.1M157.6 164.6v5.2M157.6 170.8v1.1M157.6 172.9v5.2M157.6 179.1v1.1"/>
<path d="M176.1 162.5v1.1M176.1 164.6v5.2M176.1 170.8v1.1M176.1 172.9v5.2M176.1 179.1v1.1M206.3 172.7v6.1M226.7 172.7v4.2M226.7 177.9v1M226.7 179.9v5.3M36.5 180.8v.8M36.5 182.4v2.1M53.3 180.8v.8"/>
<path d="M53.3 182.4v2.1M69.9 180.8v.8M69.9 182.4v2.1M86.5 180.8v.8M86.5 182.4v2.1M121.9 181.2v2.6M139.9 181.2v2.6M157.6 181.2v2.6M176.1 181.2v2.6M196.5 182.5h4.1M201.6 182.5h1M203.7 182.5h5.2"/>
<path d="M209.9 182.5h1M211.9 182.5h4.2M216.9 182.5h4.1M222 182.5h1M224.1 182.5h5.2M226.7 186.2v1M226.7 188.2v4.1M230.3 182.5h1M232.4 182.5h4.1"/>
</g>
<g fill="none" stroke="#000" stroke-width=".51">
<path d="M111.7 38.6v9.3M120.9 38.6h-9.2l1.7-1.6h5.8l1.7 1.6v8.5M127.2 38.6v9.3M128.8 37h5.9l1.6 1.6h-9.1zM136.3 38.6v8.5M141.8 37h19.6M147.1 37l1.6 1.5h5.8l1.5-1.5M148.7 38.5v8.1M154.5 38.5v8.1M165.2 37h19.6M170.5 37l1.6 1.5v8.1M178 38.5v8.1"/>
<path d="M179.5 37l-1.5 1.5h-5.9M202.6 38.5h14.3M206.1 38.5v12.3M213.3 38.5v12.3h-7.2l3.6 2.1 3.6-2.1M220.2 38.5h14.2M223.7 38.5v12.3h7.2l-3.6 2.1-3.6-2.1M230.9 38.5v12.3M237.3 38.5h14.3M240.9 38.5v12.3M248.1 38.5v12.3M254.2 38.5h14.3M257.8 38.5v12.3"/>
<path d="M264.9 38.5v12.3M23.4 41.7v9.9M33.8 41.7v9.9M40.5 41.7h-17.1l-.7 .7v8.5l.7 .7h17.1M141.5 51.5h20.2M141.8 46.6h19.6M165 51.5h20.1M165.2 46.6h19.6M202.6 53.9h14.3M203.6 59.2h13.3M205.3 47.4h8.9M220.2 53.9h14.2"/>
<path d="M221.2 59.2h13.2M222.8 47.4h9M237.3 53.9h14.3M238.4 59.2h13.2M240.1 47.4h.8M240.9 50.8h7.2l-3.6 2.1zM248.1 47.4h.8M254.2 53.9h14.3M255.2 59.2h13.3M256.9 47.4h8.9M257.8 50.8h7.1l-3.6 2.1zM141.4 62.9h20.4"/>
<path d="M164.8 62.9h20.4M203.6 71.9h13.3M221.2 71.9h13.2M238.4 71.9h13.2M255.2 71.9h13.3M25 99.9h15.8M27.7 99.9v15.9M38.2 99.9v15.9M43.8 99.9h15.8M46.5 99.9v15.9M56.9 99.9v15.9M62.5 99.9h15.8"/>
<path d="M65.2 99.9v15.9M75.6 99.9v15.9M80.8 99.9h15.8M83.5 99.9v15.9M94 99.9v15.9M115.9 97.7h14.7v15.4h-14.7zM118.3 97.7v-.7h9.9v.7M119.1 97v-3.7h8.4v3.7M120.1 97.7v15.4M120.8 93.3v-1.7h4.9v1.7M120.8 97.7v18.2M121.1 93.3v3.7"/>
<path d="M125.5 93.3v3.7M125.7 97.7v18.2M126.4 97.7v15.4M133.9 97.7h14.7v15.4h-14.7zM136.3 97.7v-.7h9.8v.7M137 97v-3.7h8.4v3.7M138.1 97.7v15.4M138.8 93.3v-1.7h4.9v1.7M138.8 97.7v18.2M139.1 93.3v3.7M143.5 93.3v3.7M143.7 97.7v18.2"/>
<path d="M144.4 97.7v15.4M151.8 97.7h14.8v15.4h-14.8zM154.3 97.7v-.7h9.8v.7M155 97v-3.7h8.4v3.7M156.1 97.7v15.4M156.7 93.3v-1.7h5v1.7M156.7 97.7v18.2M157 93.3v3.7M161.4 93.3v3.7M161.7 97.7v18.2M162.3 97.7v15.4M169.8 97.7h14.7v15.4h-14.7z"/>
<path d="M172.3 97.7v-.7h9.8v.7M173 97v-3.7h8.4v3.7M174.7 93.3v-1.7h4.9v1.7M174.7 97.7v18.2M174.9 93.3v3.7M179.4 93.3v3.7M179.6 97.7v18.2M206.9 99.6v10.7M212.8 99.6v10.7M224.2 99.6v10.7M230.1 99.6v10.7l-.8 .8h-4.4l-.7-.8h5.9M241.5 99.6v10.7"/>
<path d="M247.4 99.6v10.7l-.8 .8M259.2 99.6v10.7M265.1 99.6v10.7l-.8 .8h-4.4l-.7-.8h5.9M25 115.8h7.8M33.1 115.8h7.7M43.8 115.8h7.7M51.8 115.8h7.8M62.5 115.8h7.8M70.5 115.8h7.8M80.8 115.8h7.8M88.9 115.8h7.7M115.9 118h14.7v14.7h-14.7z"/>
<path d="M115.9 103.7h4.9M119.1 113.1v2.8h8.4v-2.8M120.8 100.8h4.9M125.7 103.7h4.9M133.9 118h14.7v14.7h-14.7zM133.9 103.7h4.2M137 113.1v2.8h8.4v-2.8M138.8 100.8h4.9M144.4 103.7h4.2M151.8 118h14.8v14.7h-14.8zM151.8 103.7h4.9M155 113.1v2.8h8.4v-2.8"/>
<path d="M161.7 103.7h4.9M169.8 118h14.7v14.7h-14.7zM169.8 103.7h4.9M173 113.1v2.8h8.4v-2.8M174.7 100.8h4.9M179.6 103.7h4.9M202.6 118h14.5M202.6 103.1h4.3M206.9 110.3h5.9l-.7 .8h-4.4zM206.9 113.1h5.9M206.9 101.5h5.9M207.7 114.3h4.3l-2.1 1.3z"/>
<path d="M207.7 111.1v3.2M212 111.1v3.2M212.8 103.1h4.3M219.9 103.1h4.3M219.9 118h14.4M224.2 113.1h5.9M224.2 101.5h5.9M224.9 114.3l2.2 2.1 2.2-2.1M224.9 114.3h4.4M224.9 111.1v3.2M229.3 111.1v3.2M230.1 103.1h4.2"/>
<path d="M237.2 103.1h4.3M237.2 118h14.5M241.5 113.1h5.9M241.5 101.5h5.9M242.3 114.3h4.3l-2.2 1.3zM242.3 111.1v3.2M246.6 111.1v3.2M247.4 110.3h-5.9l.7 .8h4.4M247.4 103.1h4.3M254.9 118h14.5M254.9 103.1h4.3M259.2 113.1h5.9"/>
<path d="M259.2 101.5h5.9M260.7 114.2h2.9l-1.5 .8zM260.7 111.1v3.1M263.6 111.1v3.1M265.1 103.1h4.3M121.2 121.9h4.1l2 3.5-2 3.5h-4.1l-2-3.5zM139.2 121.9h4l2.1 3.5-2.1 3.5h-4l-2-3.5zM157.2 121.9h4l2 3.5-2 3.5h-4l-2.1-3.5zM175.2 121.9h4l2 3.5-2 3.5h-4l-2.1-3.5zM30.1 155.9h12.9M32.5 155.9l1.6 1M34.1 156.9l.6 8.7"/>
<path d="M39 156.9l-.6 8.7M40.6 155.9l-1.6 1h-4.9M46.9 155.9h12.8M49.2 155.9l1.6 1M50.8 156.9h4.9M50.8 156.9l.6 8.7M55.7 156.9l-.5 8.7M57.3 155.9l-1.6 1M63.5 155.9h12.8M65.8 155.9l1.6 1M67.4 156.9h4.9M67.4 156.9l.6 8.7"/>
<path d="M72.3 156.9l-.5 8.7M73.9 155.9l-1.6 1M80.1 155.9h12.8M82.4 155.9l1.7 1 .5 8.7M84.1 156.9h4.8M90.6 155.9l-1.7 1-.5 8.7M198.1 154h4.9v-4.1h-4.9v16.3h16.3v-16.3h-4.9v4.1M203 153.9a4.1 4.1 0 0 0 6.5 0M203 149.8a8.1 8.1 0 0 0 6.5 0M209.5 154h4.9M218.5 154h4.9M223.4 153.9a4.1 4.1 0 0 0 6.5 0"/>
<path d="M223.4 149.8a8.1 8.1 0 0 0 6.5 0M223.4 154v-4.1h-4.9v16.3h16.4v-16.3h-5v4.1M229.9 154h5M238.9 154h4.9M243.8 153.9a4.1 4.1 0 0 0 6.5 0M243.8 149.8a8.1 8.1 0 0 0 6.5 0M243.8 154v-4.1h-4.9v16.3h16.4v-16.3h-5v4.1M250.3 154h5M259.3 154h4.9v-4.1h-4.9v16.3h16.4v-16.3h-5v4.1M264.2 153.9a4.1 4.1 0 0 0 6.5 0M264.2 149.8a8.1 8.1 0 0 0 6.5 0M270.7 154h5"/>
<path d="M30 172.8h13.1M30.1 165.6h12.9M46.8 172.8h13M46.9 165.6h12.8M63.4 172.8h13M63.5 165.6h12.8M80 172.8h13M80.1 165.6h12.8M116.3 161.7l.7-.7h9.7l.7 .7zM116.3 175h11.1M116.3 161.7v19.3M127.4 161.7v19.3"/>
<path d="M134.4 161.7l.7-.7h9.7l.7 .7zM134.4 175h11.1M134.4 161.7v19.3M145.5 161.7v19.3M152 161.7l.8-.7h9.6l.7 .7zM152 175h11.1M152 161.7v19.3M163.1 161.7v19.3M170.5 175h11.1M170.5 161.7v19.3M171.2 161h9.7l.7 .7h-11.1zM181.6 161.7v19.3"/>
<path d="M198.1 178.5h4.9v-4.1h-4.9v16.3h16.3v-16.3h-4.9v4.1h4.9M198.1 162.1h16.3M203 178.4a4.1 4.1 0 0 0 6.5 0M203 174.4a8.1 8.1 0 0 0 6.5 0M218.5 178.5h4.9v-4.1h-4.9v16.3h4.1M218.5 162.1h16.4M223.4 178.4a4.1 4.1 0 0 0 6.5 0M223.4 174.4a8.1 8.1 0 0 0 6.5 0M234.9 178.5h-5v-4.1h5v16.3h-4.2M238.9 162.1h16.4M259.3 162.1h16.4M30.1 182.9h12.9"/>
<path d="M46.9 182.9h12.8M63.5 182.9h12.8M80.1 182.9h12.8M198.1 186.6h16.3M206.3 180.1v7.2M218.5 186.6h4.1M222.6 186.6l4.1-4.1 4 4.1M222.6 190.7a8.3 8.3 0 0 1 8.1 0M222.6 186.6v4.1M230.7 186.6h4.2M230.7 186.6v4.1"/>
<circle cx="52" cy="46.6" r="5"/>
<circle cx="66.7" cy="46.6" r="5"/>
<circle cx="81.4" cy="46.6" r="5"/>
<circle cx="96.1" cy="46.6" r="5"/>
<circle cx="116.3" cy="57.3" r="2.94"/>
<circle cx="116.3" cy="57.3" r="4.6"/>
<circle cx="131.7" cy="57.3" r="4.6"/>
<circle cx="151.6" cy="57.3" r="2.94"/>
<circle cx="151.6" cy="57.3" r="4.5"/>
<circle cx="175" cy="57.3" r="2.94"/>
<circle cx="209.7" cy="65.5" r="3.6"/>
<circle cx="227.3" cy="65.5" r="3.6"/>
<circle cx="244.5" cy="65.5" r="3.6"/>
<circle cx="261.3" cy="65.5" r="3.6"/>
<circle cx="123.2" cy="125.4" r="4.9"/>
<circle cx="123.2" cy="125.4" r="2.43"/>
<circle cx="141.2" cy="125.4" r="4.9"/>
<circle cx="141.2" cy="125.4" r="2.43"/>
<circle cx="159.2" cy="125.4" r="4.9"/>
<circle cx="159.2" cy="125.4" r="2.43"/>
<circle cx="177.1" cy="125.4" r="4.9"/>
<circle cx="177.1" cy="125.4" r="2.43"/>
<circle cx="36.5" cy="177.8" r="4.1"/>
<circle cx="36.5" cy="177.8" r="2.43"/>
<circle cx="53.3" cy="177.8" r="2.43"/>
<circle cx="69.9" cy="177.8" r="4.1"/>
<circle cx="69.9" cy="177.8" r="1.88"/>
<circle cx="86.5" cy="177.8" r="2.43"/>
<circle cx="86.5" cy="177.8" r="1.88"/>
</g>
<g fill="none" stroke="#000" stroke-width=".25">
<path d="M64 99.9v.7M76.8 99.9v.7M82.4 99.9v.7M95.1 99.9v.7M64 101.1v1M64 102.6v1.1M64 104.2v1.1M64 105.8v1M64 107.3v1.1M64 108.9v1M64 110.4v1.1M64 112v1"/>
<path d="M64 113.6v1M64 115.1v.7M76.8 101.1v1M76.8 102.6v1.1M76.8 104.2v1.1M76.8 105.8v1M76.8 107.3v1.1M76.8 108.9v1M76.8 110.4v1.1M76.8 112v1M76.8 113.6v1M76.8 115.1v.7"/>
<path d="M82.4 101.1v1M82.4 102.6v1.1M82.4 104.2v1.1M82.4 105.8v1M82.4 107.3v1.1M82.4 108.9v1M82.4 110.4v1.1M82.4 112v1M82.4 113.6v1M82.4 115.1v.7M95.1 101.1v1M95.1 102.6v1.1"/>
<path d="M95.1 104.2v1.1M95.1 105.8v1M95.1 107.3v1.1M95.1 108.9v1M95.1 110.4v1.1M95.1 112v1M95.1 113.6v1M95.1 115.1v.7"/>
</g>
<path d="M86.6 27.4l-.8 3.1h-.9l-.4-.4a1.93 1.93 0 0 1 .6-1.6l1.2-.1M162.9 27.4l-.8 3.1h.7l.6-.3a1.77 1.77 0 0 0 .4-1.7l-1.1-.1M254.2 27.4l-.8 3.1h.7l.6-.3a1.77 1.77 0 0 0 .3-1.7l-1.1-.1M68 84.5l-.8 3.1h.7l.6-.3a1.77 1.77 0 0 0 .4-1.7l-1.1-.1M254.5 86.9l-.3 .4h-.7l-.1-.4 .3-1.1 .2-.4 1.1-.1-.5 1.6 .3 .5M76.1 141.6l-.8 3.1h-.8l-.5-.3a1.92 1.92 0 0 1 .6-1.6l1.2-.1M163.3 142.7a1.06 1.06 0 0 0-1.3 .5l-.2 1.2 .2 .3h.6M265.5 141.8l-.7 3h-.9l-.4-.3a1.92 1.92 0 0 1 .6-1.6l1.2-.1" fill="none" stroke="#f00" stroke-width=".25"/>
<text font-size="4.9" fill="#f00" x="149.9" y="88.5">a</text>
<text font-size="4.7" x="273" y="17.6">81</text>
<g font-size="4.1">
<text x="20.5" y="17.6">第7章 常用机件及其结构要素的表示法</text>
<text x="166.3" y="17.6">班级</text>
<text x="203.1" y="17.6">学号</text>
<text x="237.8" y="17.6">姓名</text>
</g>
<text font-size="3.7" x="20.5" y="23.9">* 7.9 螺纹及螺纹紧固件：单项选择题。</text>
<g font-size="3.5">
<text x="19.9" y="30.8">1. 关于外螺纹的四种左视图，正确的是</text>
<text x="91.7" y="30.8">。</text>
<text x="107.5" y="30.8">2. 下面四个图中，画得正确的是</text>
<text x="168.9" y="30.8">。</text>
<text x="195.2" y="30.8">3. 关于螺孔的四种画法，正确的是</text>
<text x="260" y="30.8">。</text>
<text x="49.5" y="57.5">(1)</text>
<text x="64" y="57.5">(2)</text>
<text x="78.6" y="57.5">(3)</text>
<text x="93.3" y="57.5">(4)</text>
<text x="27.9" y="68.7">(a). (3)(4)正确</text>
<text x="66.9" y="68.7">(b). (1)(2)正确</text>
<text x="113.7" y="69.1">(1)</text>
<text x="129.3" y="69.1">(2)</text>
<text x="149.1" y="69.1">(3)</text>
<text x="172.3" y="69.1">(4)</text>
<text x="27.9" y="76.1">(c). (2)(3)正确</text>
<text x="66.9" y="76.1">(d). (2)(3)(4)正确</text>
<text x="109.9" y="74.8">(a). (1)(2)正确</text>
<text x="148.9" y="74.8">(b). (2)(4)正确</text>
<text x="109.9" y="80.5">(c). (1)(3)正确</text>
<text x="148.9" y="80.5">(d). 只有(2)正确</text>
<text x="207.2" y="78.7">(a)</text>
<text x="225" y="78.7">(b)</text>
<text x="242.1" y="78.7">(c)</text>
<text x="258.7" y="78.7">(d)</text>
<text x="19.9" y="88">4. 剖切的螺孔图，正确的是</text>
<text x="74.2" y="88">。</text>
<text x="107.5" y="88">5. 螺栓连接图，正确的是</text>
<text x="158.4" y="88">。</text>
<text x="195.2" y="88">6. 螺杆与螺孔的装配图，正确的是</text>
<text x="260" y="88">。</text>
<text x="30.5" y="125.1">(a)</text>
<text x="49.3" y="125.1">(b)</text>
<text x="68.1" y="125.1">(c)</text>
<text x="86.5" y="125.1">(d)</text>
<text x="207.3" y="125.4">(a)</text>
<text x="224.6" y="125.4">(b)</text>
<text x="241.8" y="125.4">(c)</text>
<text x="259.5" y="125.4">(d)</text>
<text x="120.7" y="137.7">(a)</text>
<text x="138.7" y="137.7">(b)</text>
<text x="156.6" y="137.7">(c)</text>
<text x="174.6" y="137.7">(d)</text>
<text x="19.9" y="145.2">7. 圆锥螺纹孔的画法，正确的是</text>
<text x="81.2" y="145.2">。</text>
<text x="107.5" y="145.2">8. 外螺纹的尺寸注法，正确的是</text>
<text x="168.9" y="145.2">。</text>
<text x="195.2" y="145.2">9. 螺孔与螺孔（圆孔）相交，正确画法是</text>
<text x="270.5" y="145.2">。</text>
<text x="203.8" y="170.8">(1)</text>
<text x="224.2" y="170.8">(2)</text>
<text x="244.6" y="170.8">(3)</text>
<text x="265" y="170.8">(4)</text>
<text x="242.2" y="178">(a). (1)(2)(3)</text>
<text x="242.2" y="183.7">(b). (1)(2)(3)(4)(5)</text>
<text x="34" y="190.4">(a)</text>
<text x="50.7" y="190.4">(b)</text>
<text x="67.3" y="190.4">(c)</text>
<text x="83.9" y="190.4">(d)</text>
<text x="119.3" y="189.8">(a)</text>
<text x="137.4" y="189.8">(b)</text>
<text x="155" y="189.8">(c)</text>
<text x="173.5" y="189.8">(d)</text>
<text x="242.2" y="189.4">(c). (2)(3)(6)</text>
<text x="203.8" y="195.2">(5)</text>
<text x="224.2" y="195.2">(6)</text>
<text x="242.2" y="195.1">(d). (1)(4)(5)(6)</text>
</g>
</svg>
